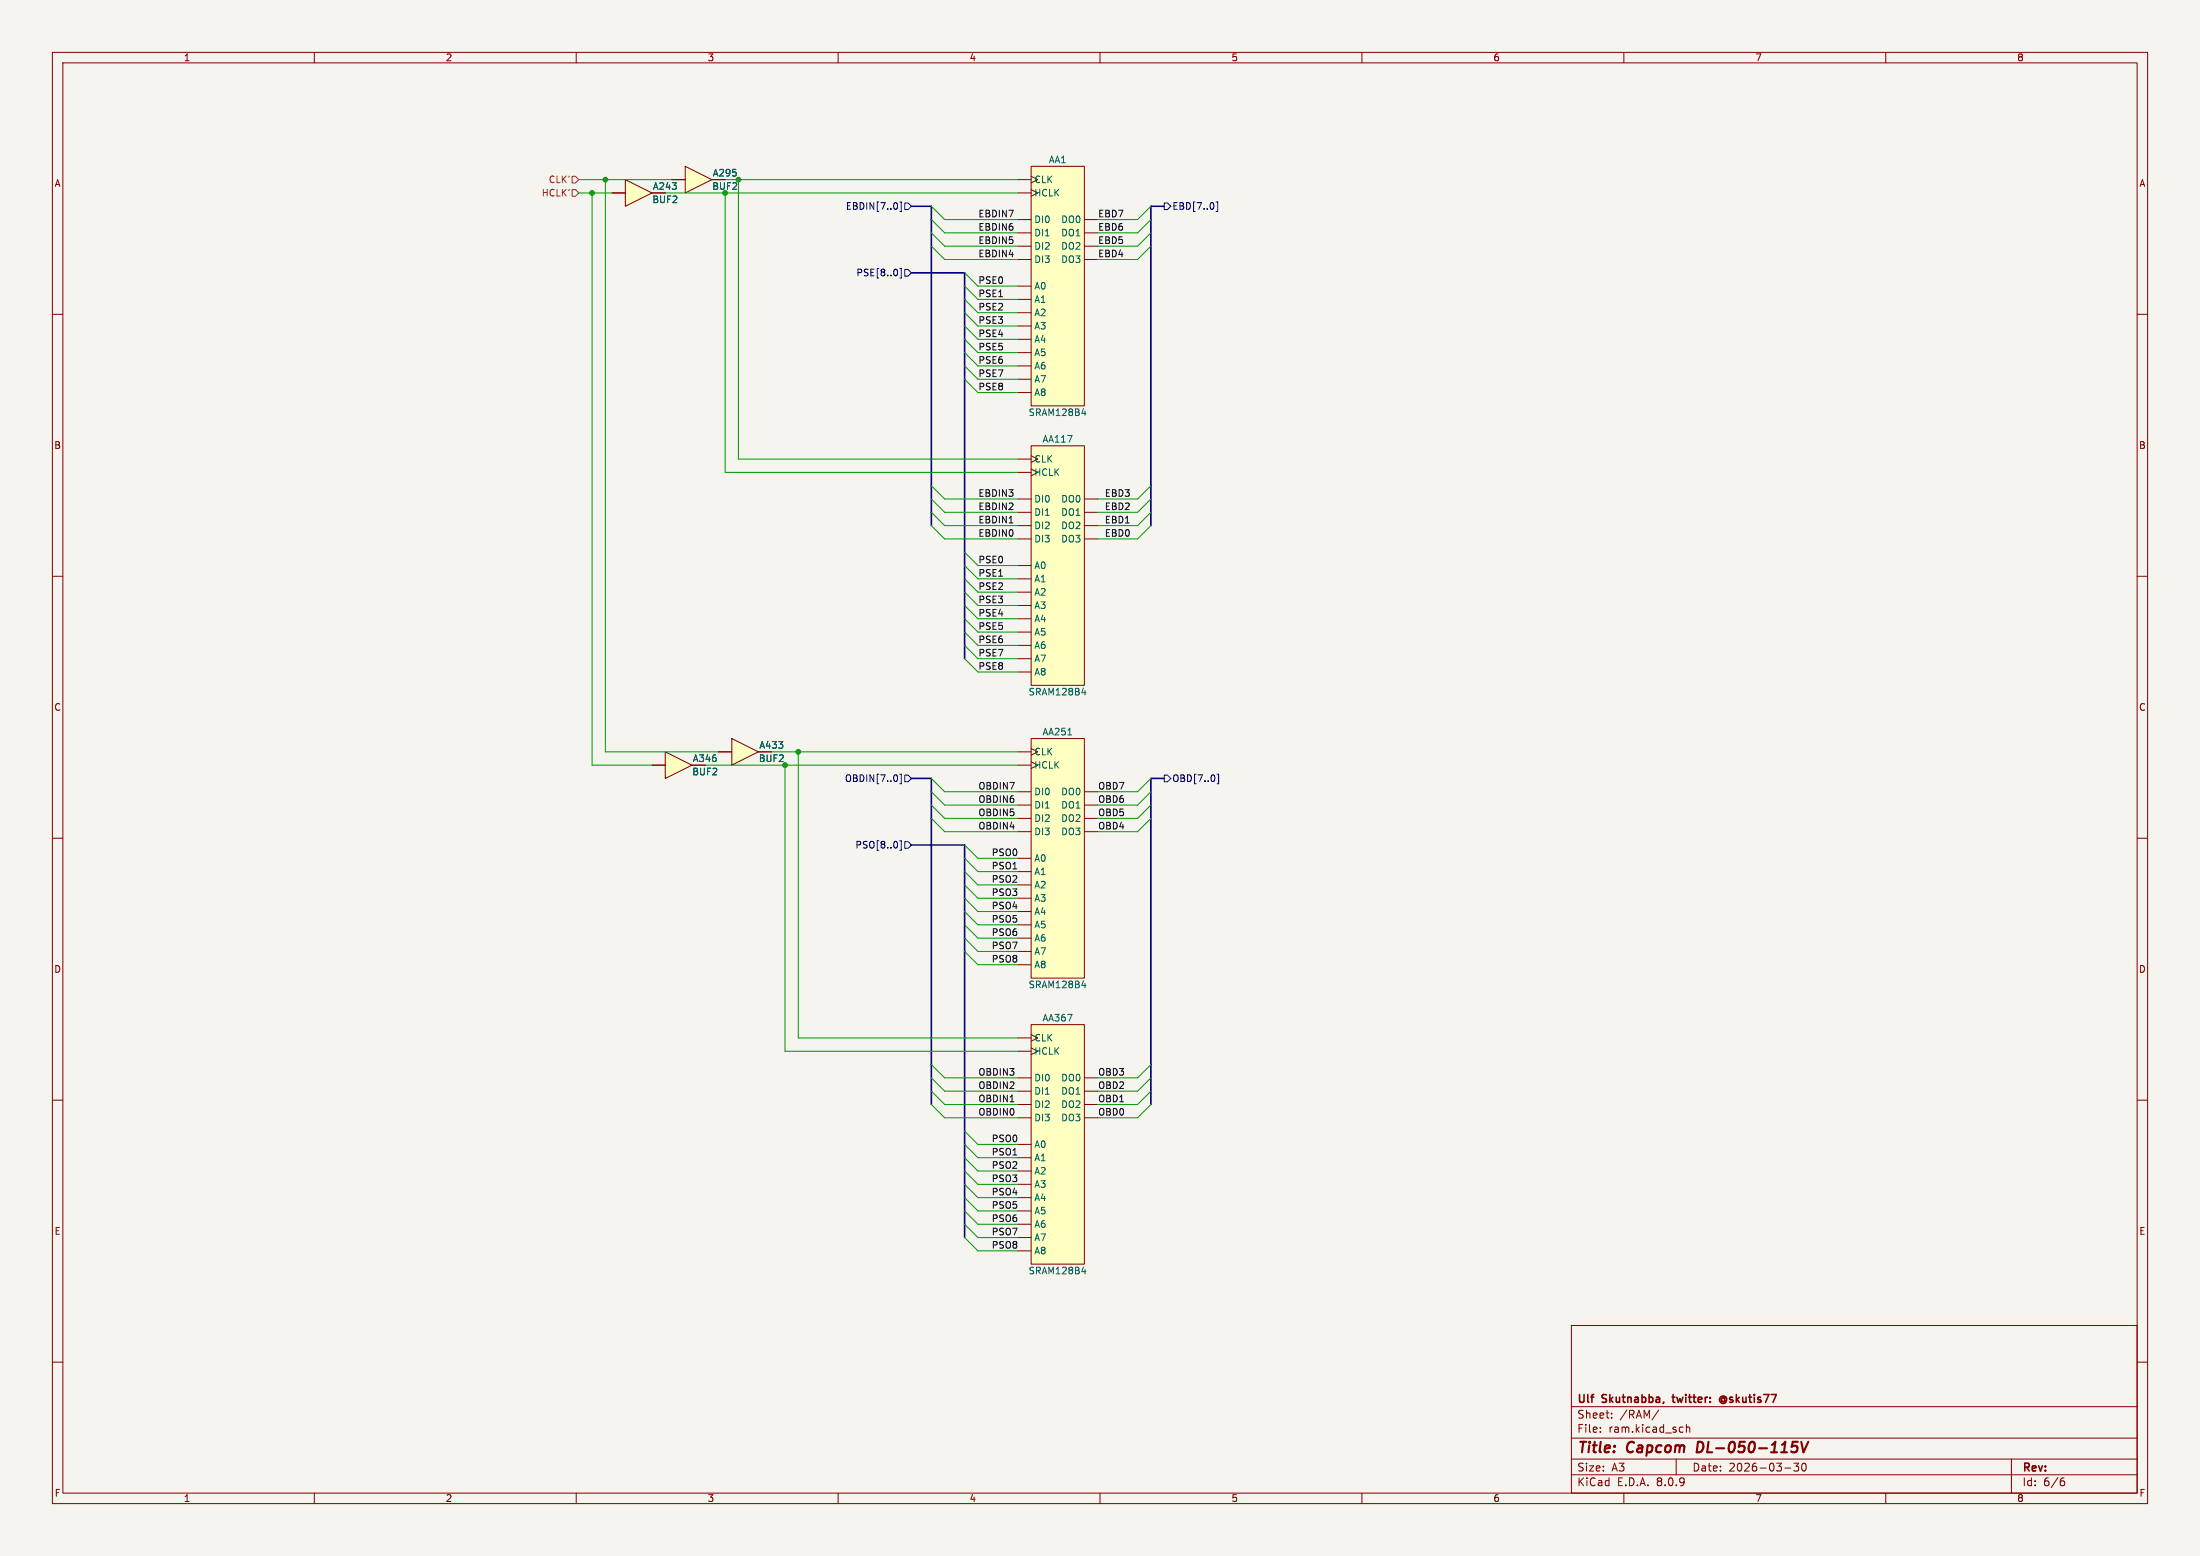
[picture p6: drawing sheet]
<svg xmlns="http://www.w3.org/2000/svg" width="420mm" height="297mm" viewBox="0 0 420 297" stroke-linecap="round" stroke-linejoin="round" font-family="sans-serif">
<path d="M0 0h420v297h-420z" fill="#f5f4ef" stroke="#f5f4ef" stroke-width=".19"/>
<g fill="none" stroke="#840000" stroke-width=".19">
<path d="M10 10h400v277h-400zM12 12h396v273h-396zM60 10v2M110 10v2M160 10v2M210 10v2M260 10v2M310 10v2M360 10v2M10 60h2M408 60h2M10 110h2"/>
<path d="M408 110h2M10 160h2M408 160h2M10 210h2M408 210h2M300 253h108v32h-108zM10 260h2M300 278.5h108M300 274.5h108M300 268.5h108M305.5 273.2v.2M305.5 272.5v.1"/>
<path d="M307.7 270.5v.2M307.7 269.8v.1M316.7 269.1l-1.3 1.9M320 278.5v3M320.9 272.4l.4 .1M321.3 273.3l-.4 .1M321.9 272.5l.3-.1 .3 .1 .1 .9M321.9 271.9v1.5M342.4 279.3h1l-.5 .6 .4 .1v.6l-.2 .2-.7-.2M344.1 279.4l.2-.1a.8 .8 0 0 1 .5 .7 .8 .8 0 0 1-.5 .8l-.2-.2-.2-.4zM384 278.5v6.5M408 260h2"/>
<path d="M60 285v2M110 285v2M160 285v2M210 285v2M260 285v2M300 281.5h108M310 285v2M340.7 280.2h1.2M360 285v2M393.6 282.7h.4l.2 .2-.1 .5-.5 .2M394 282.1l-.4 .1"/>
</g>
<path d="M324.2 275.2l-.3 2h.5M342.3 275.2h.9M342.3 276h.5l.4 .3-.1 .5-.4 .4M343.9 275.2l.4 2 .9-2" fill="none" stroke="#840000" stroke-width=".4"/>
<path d="M319.2 266.7h.6M329.2 266.9a.36 .36 0 0 0-.5 0 .36 .36 0 0 0 0 .5 .36 .36 0 0 0 .5 .1M329.3 266.5a.71 .71 0 0 0-1 .7 .71 .71 0 0 0 1 .6" fill="none" stroke="#840000" stroke-width=".3"/>
<path d="M196.8 31.8h10.2v45.7h-10.2z" fill="#ffffc2"/>
<g fill="none" stroke="#840000" stroke-width=".19">
<path d="M194.3 34.3h2.5M194.3 36.8h2.5M196.8 31.8h10.2v45.7h-10.2zM196.8 36.2l1.3 .6-1.3 .7M194.3 49.5h2.5M194.3 54.6h2.5M194.3 57.2h2.5M194.3 59.7h2.5M194.3 41.9h2.5M194.3 44.5h2.5M194.3 47h2.5M207 49.5h2.5"/>
<path d="M207 41.9h2.5M207 44.5h2.5M207 47h2.5M194.3 62.2h2.5M194.3 64.8h2.5M194.3 67.3h2.5M194.3 69.9h2.5M194.3 72.4h2.5M194.3 74.9h2.5"/>
</g>
<path d="M206.5 78.9h.8M207.1 78.5v.8" fill="none" stroke="#006464" stroke-width=".19"/>
<path d="M196.8 141h10.2v45.7h-10.2z" fill="#ffffc2"/>
<g fill="none" stroke="#840000" stroke-width=".19">
<path d="M194.3 143.5h2.5M194.3 158.8h2.5M194.3 151.1h2.5M194.3 153.7h2.5M194.3 156.2h2.5M194.3 146.1h2.5M196.8 141h10.2v45.7h-10.2zM196.8 145.4l1.3 .7-1.3 .6M207 158.8h2.5M207 151.1h2.5M207 153.7h2.5M207 156.2h2.5"/>
<path d="M194.3 163.8h2.5M194.3 166.4h2.5M194.3 168.9h2.5M194.3 171.5h2.5M194.3 174h2.5M194.3 176.5h2.5M194.3 179.1h2.5M194.3 181.6h2.5M194.3 184.2h2.5"/>
</g>
<path d="M203.9 140.3h.7M206.5 188.1h.8M207.1 187.7v.8" fill="none" stroke="#006464" stroke-width=".19"/>
<path d="M196.8 85.1h10.2v45.7h-10.2z" fill="#ffffc2"/>
<g fill="none" stroke="#840000" stroke-width=".19">
<path d="M194.3 87.6h2.5M194.3 95.3h2.5M194.3 97.8h2.5M194.3 90.2h2.5M196.8 85.1h10.2v45.7h-10.2zM196.8 89.5l1.3 .7-1.3 .6M207 95.3h2.5M207 97.8h2.5M194.3 102.9h2.5M194.3 108h2.5M194.3 110.5h2.5M194.3 113h2.5"/>
<path d="M194.3 115.6h2.5M194.3 118.1h2.5M194.3 100.3h2.5M207 102.9h2.5M207 100.3h2.5M194.3 120.7h2.5M194.3 123.2h2.5M194.3 125.7h2.5M194.3 128.3h2.5"/>
</g>
<path d="M206.5 132.2h.8M207.1 131.8v.9" fill="none" stroke="#006464" stroke-width=".19"/>
<path d="M119.4 34.3l5.1 2.5-5.1 2.6z" fill="#ffffc2"/>
<path d="M116.8 36.8h2.6M119.4 34.3l5.1 2.5-5.1 2.6z" fill="none" stroke="#840000" stroke-width=".19"/>
<path d="M130.8 31.8l5.1 2.5-5.1 2.5z" fill="#ffffc2"/>
<path d="M128.3 34.3h2.5M130.8 31.8l5.1 2.5-5.1 2.5z" fill="none" stroke="#840000" stroke-width=".19"/>
<path d="M127 143.5l5.1 2.6-5.1 2.5z" fill="#ffffc2"/>
<path d="M124.5 146.1h2.5M127 143.5l5.1 2.6-5.1 2.5z" fill="none" stroke="#840000" stroke-width=".19"/>
<path d="M139.7 141l5.1 2.5-5.1 2.6z" fill="#ffffc2"/>
<path d="M137.2 143.5h2.5M139.7 141l5.1 2.5-5.1 2.6z" fill="none" stroke="#840000" stroke-width=".19"/>
<path d="M196.8 195.6h10.2v45.7h-10.2z" fill="#ffffc2"/>
<g fill="none" stroke="#840000" stroke-width=".19">
<path d="M116.8 36.8h2.6M128.3 34.3h2.5M124.5 146.1h2.5M137.2 143.5h2.5M194.3 198.1h2.5M196.8 195.6h10.2v45.7h-10.2zM194.3 213.4h2.5M194.3 218.4h2.5M194.3 205.7h2.5M194.3 208.3h2.5M194.3 210.8h2.5M194.3 200.7h2.5"/>
<path d="M196.8 200l1.3 .7-1.3 .6M207 213.4h2.5M207 205.7h2.5M207 208.3h2.5M207 210.8h2.5M194.3 221h2.5M194.3 223.5h2.5M194.3 226.1h2.5M194.3 228.6h2.5M194.3 231.1h2.5M194.3 233.7h2.5M194.3 236.2h2.5"/>
<path d="M194.3 238.8h2.5"/>
</g>
<path d="M206.5 242.7h.8M207.1 242.3v.8" fill="none" stroke="#006464" stroke-width=".19"/>
<g fill="none" stroke="#000084" stroke-width=".19">
<path d="M171.2 38.8l.1 .4-.1 .6M171.8 38.6h.3v1.8h-.3M172.7 38.7h.7l.6 .7-.6 .6h-.7zM222.2 38.7h.7l.6 .7-.6 .6h-.7zM232.2 38.6h.3v1.8h-.3M171.8 51.3h.3v1.8h-.3M172.7 51.4h.7l.6 .7-.6 .6h-.7zM171.2 148l.1 .4-.1 .6M171.8 147.8h.3v1.8h-.3M172.7 148h.7l.6 .6-.6 .6h-.7zM222.2 148h.7l.6 .6-.6 .6h-.7zM232.3 147.8h.3v1.8h-.3"/>
<path d="M171.8 160.5h.3v1.8h-.3M172.7 160.7h.7l.6 .6-.6 .6h-.7z"/>
</g>
<path d="M109.2 33.7h.7l.6 .6-.6 .6h-.7zM109.2 36.2h.7l.6 .6-.6 .7h-.7z" fill="none" stroke="#725600" stroke-width=".19"/>
<path d="M192.7 99.8h.7M192.8 210.3h.8" fill="none" stroke="#0f0f0f" stroke-width=".19"/>
<path d="M174 39.4h3.8v60.9M222.2 39.4h-2.5v60.9M174 52.1h10.1v73.6M174 148.6h3.8v62.2M222.2 148.6h-2.5v62.2M174 161.3h10.1v74.9" fill="none" stroke="#000084" stroke-width=".3"/>
<g fill="none" stroke="#009600" stroke-width=".19">
<path d="M110.5 36.8h6.3M110.5 34.3h17.8M113 36.8v109.3h11.5M115.6 34.3v109.2h21.6M127 36.8h67.3M138.4 34.3h55.9M138.4 36.8v53.4h55.9M141 34.3v53.3h53.3M177.8 39.4l2.5 2.5h14M219.7 39.4l-2.5 2.5h-7.7M177.8 41.9l2.5 2.6h14M177.8 47l2.5 2.5h14"/>
<path d="M177.8 44.5l2.5 2.5h14M184.1 59.7l2.6 2.5h7.6M184.1 57.2l2.6 2.5h7.6M184.1 54.6l2.6 2.6h7.6M184.1 52.1l2.6 2.5h7.6M219.7 41.9l-2.5 2.6h-7.7M219.7 47l-2.5 2.5h-7.7M219.7 44.5l-2.5 2.5h-7.7M184.1 64.8l2.6 2.5h7.6M184.1 62.2l2.6 2.6h7.6M184.1 69.9l2.6 2.5h7.6M184.1 67.3l2.6 2.6h7.6"/>
<path d="M184.1 72.4l2.6 2.5h7.6M177.8 97.8l2.5 2.5h14M177.8 95.3l2.5 2.5h14M177.8 92.7l2.5 2.6h14M219.7 97.8l-2.5 2.5h-7.7M219.7 95.3l-2.5 2.5h-7.7M219.7 92.7l-2.5 2.6h-7.7M177.8 100.3l2.5 2.6h14M184.1 110.5l2.6 2.5h7.6M184.1 113l2.6 2.6h7.6M184.1 115.6l2.6 2.5h7.6M184.1 105.4l2.6 2.6h7.6"/>
<path d="M184.1 108l2.6 2.5h7.6M184.1 118.1l2.6 2.6h7.6M219.7 100.3l-2.5 2.6h-7.7M184.1 123.2l2.6 2.5h7.6M184.1 125.7l2.6 2.6h7.6M184.1 120.7l2.6 2.5h7.6M134.6 146.1h59.7M147.3 143.5h47M149.9 146.1v54.6h44.4M152.4 143.5v54.6h41.9M177.8 156.2l2.5 2.6h14M177.8 151.1l2.5 2.6h14"/>
<path d="M177.8 153.7l2.5 2.5h14M177.8 148.6l2.5 2.5h14M219.7 156.2l-2.5 2.6h-7.7M219.7 151.1l-2.5 2.6h-7.7M219.7 153.7l-2.5 2.5h-7.7M219.7 148.6l-2.5 2.5h-7.7M184.1 179.1l2.6 2.5h7.6M184.1 161.3l2.6 2.5h7.6M184.1 163.8l2.6 2.6h7.6M184.1 168.9l2.6 2.6h7.6M184.1 174l2.6 2.5h7.6M184.1 166.4l2.6 2.5h7.6"/>
<path d="M184.1 171.5l2.6 2.5h7.6M184.1 176.5l2.6 2.6h7.6M184.1 181.6l2.6 2.6h7.6M177.8 203.2l2.5 2.5h14M177.8 208.3l2.5 2.5h14M177.8 210.8l2.5 2.6h14M177.8 205.7l2.5 2.6h14M184.1 215.9l2.6 2.5h7.6M184.1 218.4l2.6 2.6h7.6M219.7 203.2l-2.5 2.5h-7.7M219.7 208.3l-2.5 2.5h-7.7M219.7 210.8l-2.5 2.6h-7.7"/>
<path d="M219.7 205.7l-2.5 2.6h-7.7M184.1 226.1l2.6 2.5h7.6M184.1 223.5l2.6 2.6h7.6M184.1 233.7l2.6 2.5h7.6M184.1 231.1l2.6 2.6h7.6M184.1 228.6l2.6 2.5h7.6M184.1 236.2l2.6 2.6h7.6M184.1 221l2.6 2.5h7.6"/>
</g>
<g fill="#009600" stroke="#009600" stroke-width=".19">
<circle cx="115.6" cy="34.3" r=".46"/>
<circle cx="141" cy="34.3" r=".46"/>
<circle cx="138.4" cy="36.8" r=".46"/>
<circle cx="113" cy="36.8" r=".46"/>
<circle cx="152.4" cy="143.5" r=".46"/>
<circle cx="149.9" cy="146.1" r=".46"/>
</g>
<g font-size="2.8" fill="#840000">
<text x="301" y="277.9">Title:</text>
<text x="310.6" y="277.9">Capcom</text>
<text x="324.8" y="277.9">DL-050-115V</text>
</g>
<g font-size="2.1" fill="#840000">
<text x="301" y="268.2">Ulf</text>
<text x="305.9" y="268.2">Skutnabba,</text>
<text x="320" y="268.2">twitter:</text>
<text x="329.6" y="268.2">@skutis77</text>
<text x="301" y="273.7">File:</text>
<text x="301" y="271">Sheet:</text>
<text x="307.1" y="273.7">ram.kicad_sch</text>
<text x="309.2" y="271">/RAM/</text>
<text x="301" y="281.1">Size:</text>
<text x="307.6" y="281.1">A3</text>
<text x="323" y="281.1">Date:</text>
<text x="330" y="281.1">2026-03-30</text>
<text x="386" y="281.3">Rev:</text>
<text x="301" y="283.9">KiCad</text>
<text x="308.7" y="283.9">E.D.A.</text>
<text x="316.3" y="283.9">8.0.9</text>
<text x="386" y="283.9">Id:</text>
<text x="390.1" y="283.9">6/6</text>
</g>
<g font-size="1.8" fill="#840000">
<text x="35" y="11.9">1</text>
<text x="85" y="11.9">2</text>
<text x="135" y="11.9">3</text>
<text x="185" y="11.9">4</text>
<text x="235" y="11.9">5</text>
<text x="285" y="11.9">6</text>
<text x="335" y="11.9">7</text>
<text x="385" y="11.9">8</text>
<text x="10.3" y="35.9">A</text>
<text x="136" y="33.9">A295</text>
<text x="408.3" y="35.9">A</text>
<text x="124.5" y="36.4">A243</text>
<text x="10.3" y="85.9">B</text>
<text x="408.2" y="85.9">B</text>
<text x="10.3" y="135.9">C</text>
<text x="408.2" y="135.9">C</text>
<text x="144.9" y="143.1">A433</text>
<text x="132.2" y="145.6">A346</text>
<text x="10.3" y="185.9">D</text>
<text x="408.2" y="185.9">D</text>
<text x="10.3" y="235.9">E</text>
<text x="408.3" y="235.9">E</text>
<text x="10.3" y="285.9">F</text>
<text x="35" y="286.9">1</text>
<text x="85" y="286.9">2</text>
<text x="135" y="286.9">3</text>
<text x="185" y="286.9">4</text>
<text x="235" y="286.9">5</text>
<text x="285" y="286.9">6</text>
<text x="335" y="286.9">7</text>
<text x="385" y="286.9">8</text>
<text x="408.3" y="285.9">F</text>
</g>
<g font-size="1.8" fill="#725600">
<text x="104.7" y="35.2">CLK'</text>
<text x="103.3" y="37.7">HCLK'</text>
</g>
<g font-size="1.8" fill="#006464">
<text x="197.4" y="35.2">CLK</text>
<text x="200.1" y="31.3">AA1</text>
<text x="124.4" y="39">BUF2</text>
<text x="135.9" y="36.4">BUF2</text>
<text x="197.4" y="37.7">HCLK</text>
<text x="197.4" y="42.8">DI0</text>
<text x="197.4" y="45.3">DI1</text>
<text x="197.4" y="47.9">DI2</text>
<text x="202.5" y="42.8">DO0</text>
<text x="202.5" y="45.3">DO1</text>
<text x="202.5" y="47.9">DO2</text>
<text x="197.4" y="50.4">DI3</text>
<text x="202.5" y="50.4">DO3</text>
<text x="197.4" y="55.5">A0</text>
<text x="197.4" y="58">A1</text>
<text x="197.4" y="60.6">A2</text>
<text x="197.4" y="63.1">A3</text>
<text x="197.4" y="65.6">A4</text>
<text x="197.4" y="68.2">A5</text>
<text x="197.4" y="70.7">A6</text>
<text x="197.4" y="73.3">A7</text>
<text x="197.4" y="75.8">A8</text>
<text x="196.3" y="79.6">SRAM128B4</text>
<text x="197.4" y="88.5">CLK</text>
<text x="198.9" y="84.7">AA117</text>
<text x="197.4" y="91">HCLK</text>
<text x="197.4" y="96.1">DI0</text>
<text x="197.4" y="98.7">DI1</text>
<text x="197.4" y="101.2">DI2</text>
<text x="202.5" y="96.1">DO0</text>
<text x="202.5" y="98.7">DO1</text>
<text x="202.5" y="101.2">DO2</text>
<text x="197.4" y="103.7">DI3</text>
<text x="202.5" y="103.7">DO3</text>
<text x="197.4" y="108.8">A0</text>
<text x="197.4" y="111.4">A1</text>
<text x="197.4" y="113.9">A2</text>
<text x="197.4" y="116.4">A3</text>
<text x="197.4" y="119">A4</text>
<text x="197.4" y="121.5">A5</text>
<text x="197.4" y="124.1">A6</text>
<text x="197.4" y="126.6">A7</text>
<text x="197.4" y="129.1">A8</text>
<text x="196.3" y="132.9">SRAM128B4</text>
<text x="198.9" y="140.6">AA251</text>
<text x="132.1" y="148.2">BUF2</text>
<text x="144.8" y="145.6">BUF2</text>
<text x="197.4" y="144.4">CLK</text>
<text x="197.4" y="146.9">HCLK</text>
<text x="197.4" y="152">DI0</text>
<text x="197.4" y="154.5">DI1</text>
<text x="202.5" y="152">DO0</text>
<text x="202.5" y="154.5">DO1</text>
<text x="197.4" y="157.1">DI2</text>
<text x="197.4" y="159.6">DI3</text>
<text x="202.5" y="159.6">DO3</text>
<text x="202.5" y="157.1">DO2</text>
<text x="197.4" y="164.7">A0</text>
<text x="197.4" y="167.2">A1</text>
<text x="197.4" y="169.8">A2</text>
<text x="197.4" y="172.3">A3</text>
<text x="197.4" y="174.9">A4</text>
<text x="197.4" y="177.4">A5</text>
<text x="197.4" y="179.9">A6</text>
<text x="197.4" y="182.5">A7</text>
<text x="197.4" y="185">A8</text>
<text x="196.3" y="188.8">SRAM128B4</text>
<text x="198.9" y="195.2">AA367</text>
<text x="197.4" y="199">CLK</text>
<text x="197.4" y="201.5">HCLK</text>
<text x="197.4" y="206.6">DI0</text>
<text x="197.4" y="209.1">DI1</text>
<text x="202.5" y="206.6">DO0</text>
<text x="202.5" y="209.1">DO1</text>
<text x="197.4" y="211.7">DI2</text>
<text x="197.4" y="214.2">DI3</text>
<text x="202.5" y="214.2">DO3</text>
<text x="202.5" y="211.7">DO2</text>
<text x="197.4" y="219.3">A0</text>
<text x="197.4" y="221.8">A1</text>
<text x="197.4" y="224.4">A2</text>
<text x="197.4" y="226.9">A3</text>
<text x="197.4" y="229.5">A4</text>
<text x="197.4" y="232">A5</text>
<text x="197.4" y="234.5">A6</text>
<text x="197.4" y="237.1">A7</text>
<text x="197.4" y="239.6">A8</text>
<text x="196.3" y="243.4">SRAM128B4</text>
</g>
<g font-size="1.8" fill="#000084">
<text x="161.4" y="40.2">EBDIN[7..0]</text>
<text x="223.7" y="40.2">EBD[7..0]</text>
<text x="163.4" y="52.9">PSE[8..0]</text>
<text x="161.2" y="149.5">OBDIN[7..0]</text>
<text x="223.7" y="149.5">OBD[7..0]</text>
<text x="163.2" y="162.2">PSO[8..0]</text>
</g>
<g font-size="1.8" fill="#0f0f0f">
<text x="186.7" y="41.6">EBDIN7</text>
<text x="209.5" y="41.6">EBD7</text>
<text x="186.7" y="46.6">EBDIN5</text>
<text x="186.7" y="44.1">EBDIN6</text>
<text x="209.5" y="44.1">EBD6</text>
<text x="209.5" y="46.6">EBD5</text>
<text x="186.7" y="49.2">EBDIN4</text>
<text x="209.5" y="49.2">EBD4</text>
<text x="186.7" y="56.8">PSE1</text>
<text x="186.7" y="54.3">PSE0</text>
<text x="186.7" y="59.3">PSE2</text>
<text x="186.7" y="61.9">PSE3</text>
<text x="186.7" y="64.4">PSE4</text>
<text x="186.7" y="67">PSE5</text>
<text x="186.7" y="69.5">PSE6</text>
<text x="186.7" y="72">PSE7</text>
<text x="186.7" y="74.6">PSE8</text>
<text x="186.7" y="94.9">EBDIN3</text>
<text x="210.8" y="94.9">EBD3</text>
<text x="186.7" y="97.4">EBDIN2</text>
<text x="186.7" y="100">EBDIN1</text>
<text x="210.8" y="97.4">EBD2</text>
<text x="210.8" y="100">EBD1</text>
<text x="186.7" y="107.6">PSE0</text>
<text x="186.7" y="102.5">EBDIN0</text>
<text x="210.8" y="102.5">EBD0</text>
<text x="186.7" y="112.7">PSE2</text>
<text x="186.7" y="110.1">PSE1</text>
<text x="186.7" y="117.8">PSE4</text>
<text x="186.7" y="115.2">PSE3</text>
<text x="186.7" y="125.4">PSE7</text>
<text x="186.7" y="122.8">PSE6</text>
<text x="186.7" y="120.3">PSE5</text>
<text x="186.7" y="127.9">PSE8</text>
<text x="186.7" y="150.8">OBDIN7</text>
<text x="186.7" y="153.3">OBDIN6</text>
<text x="186.7" y="155.9">OBDIN5</text>
<text x="209.5" y="153.3">OBD6</text>
<text x="209.5" y="150.8">OBD7</text>
<text x="209.5" y="155.9">OBD5</text>
<text x="186.7" y="158.4">OBDIN4</text>
<text x="209.5" y="158.4">OBD4</text>
<text x="189.2" y="163.5">PSO0</text>
<text x="189.2" y="166">PSO1</text>
<text x="189.2" y="168.6">PSO2</text>
<text x="189.2" y="171.1">PSO3</text>
<text x="189.2" y="173.6">PSO4</text>
<text x="189.2" y="178.7">PSO6</text>
<text x="189.2" y="176.2">PSO5</text>
<text x="189.2" y="181.3">PSO7</text>
<text x="189.2" y="183.8">PSO8</text>
<text x="186.7" y="205.4">OBDIN3</text>
<text x="186.7" y="207.9">OBDIN2</text>
<text x="209.5" y="205.4">OBD3</text>
<text x="209.5" y="207.9">OBD2</text>
<text x="186.7" y="210.5">OBDIN1</text>
<text x="186.7" y="213">OBDIN0</text>
<text x="209.5" y="210.5">OBD1</text>
<text x="209.5" y="213">OBD0</text>
<text x="189.2" y="220.6">PSO1</text>
<text x="189.2" y="218.1">PSO0</text>
<text x="189.2" y="225.7">PSO3</text>
<text x="189.2" y="223.2">PSO2</text>
<text x="189.2" y="230.8">PSO5</text>
<text x="189.2" y="233.3">PSO6</text>
<text x="189.2" y="228.3">PSO4</text>
<text x="189.2" y="238.4">PSO8</text>
<text x="189.2" y="235.9">PSO7</text>
</g>
</svg>
